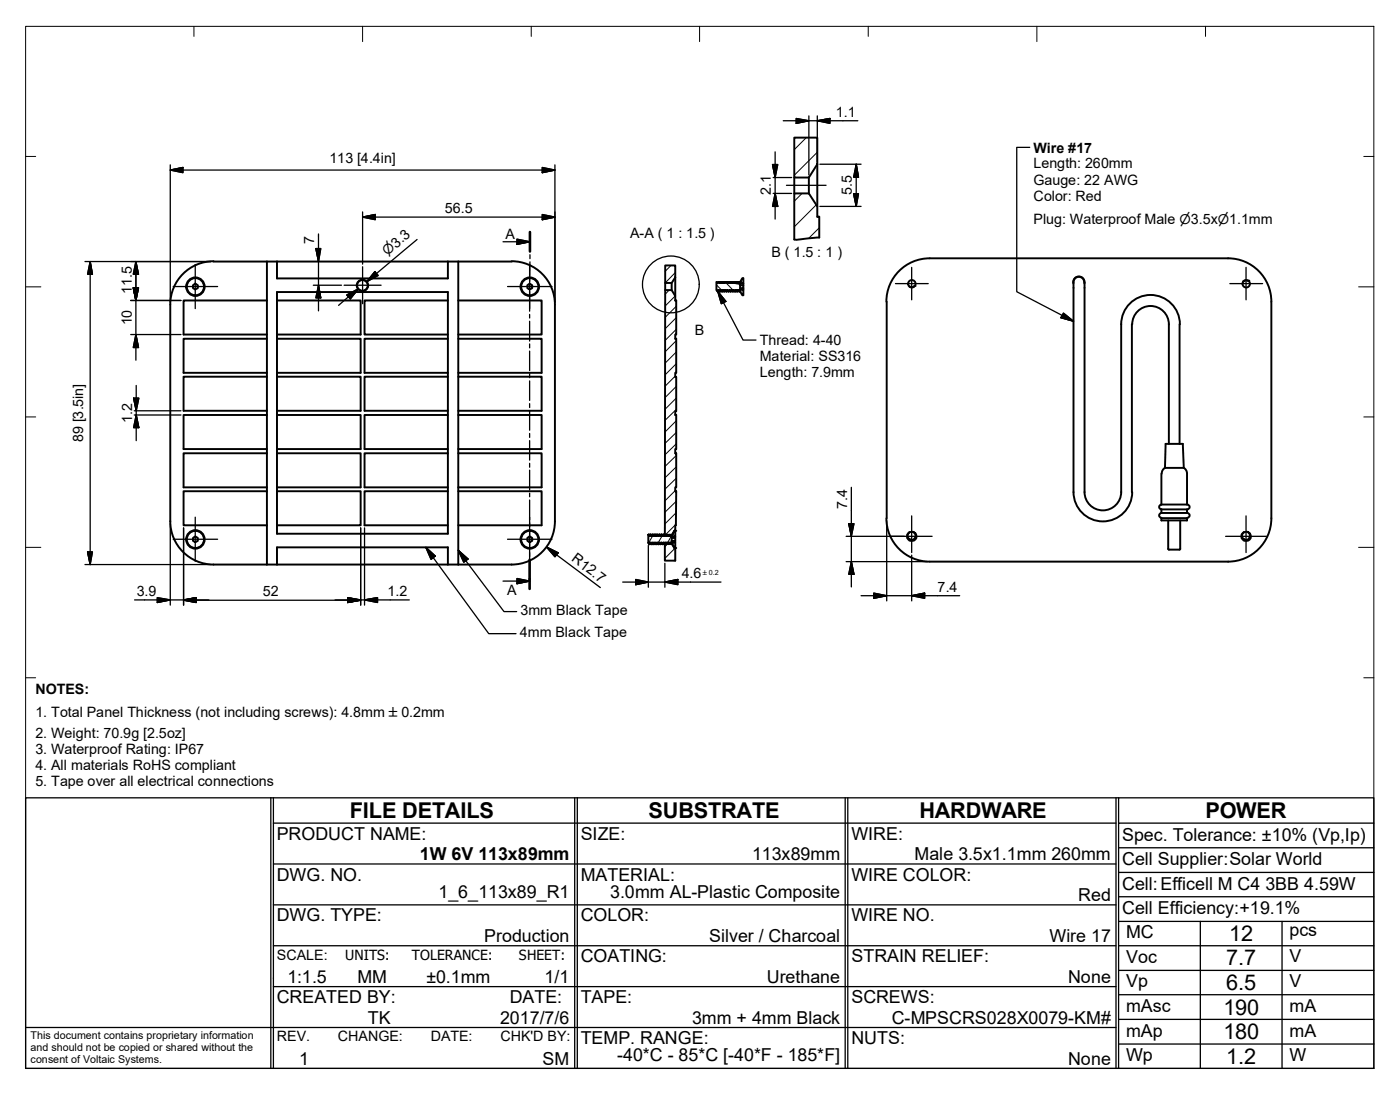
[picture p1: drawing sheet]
<svg xmlns="http://www.w3.org/2000/svg" width="274mm" height="214mm" viewBox="0 0 274 214" stroke-linecap="round" stroke-linejoin="round" font-family="sans-serif">
<!-- layer: Visible (ISO) -->
<g fill="none" stroke="#000" stroke-width=".38">
<path d="M155.5 26.9h4.5v5.2l-1.6 2.6h-2.9zM155.5 34.7v3.2M158.4 34.7v3.2M160 32.1v8.3M37.8 55.8l.4-.3 .5 .3v.6l-.5 .3-.4-.3zM41.8 51.2h58.4M41.8 51.1a8.5 8.5 0 0 0-8.5 8.5v42.5M52.3 58.8h-16.4v6.7h16.4M52.3 51.2v59.3M54.2 58.8h16.4v6.7h-16.4M54.2 51.2v3.3h33.5v-3.3M54.2 57.2h33.5v47.3h-33.5z"/>
<path d="M69.9 55.8v.3M72.1 55.8v.3M87.7 58.8h-16.3v6.7h16.3M89.7 58.8h16.3v6.7h-16.3M89.7 51.2v59.3M100.2 51.1a8.5 8.5 0 0 1 8.4 8.5v42.5M103.3 55.8l.4-.3 .5 .3v.6l-.5 .3-.4-.3zM130.2 52h2v2.3l-.7 1.1h-1.3zM130.2 55.4v1.4M131.5 55.4v1.4M132.2 58.8v-.9l-.7-1.1h-1.3v48.1h1.2M132.2 58.8h.2v6.7h-.2v.8h.2v6.7h-.2v.8h.2v6.7h-.2v.7h.2v6.7h-.2v.8h.2v6.7h-.2v.8h.2l-.1 6.6h-.1v1"/>
<path d="M132.2 58.8h.2M132.2 54.3v3.6M140.5 55.4l-.2-.2v1.6l.2 .2 .2-.2 .3 .2 .2-.2 .2 .2M140.7 55.2l-.2 .2M140.7 55.2l.2 .2 .2-.2 .2 .2 .2-.2 .3 .2M141.5 56.8l-.1 .2M141.5 56.8l.2 .2 .2-.2 .3 .2 .2-.2 .2 .2M142 55.2l-.2 .2M142 55.2l.2 .2 .2-.2 .2 .2 .3-.2 .2 .2M142.8 56.8l-.2 .2M142.8 56.8l.2 .2 .2-.2 .2 .2 .3-.2 .2 .2M143.3 55.2l-.2 .2"/>
<path d="M143.3 55.2l.1 .2 .2-.2 .4 .2 .1-.2M144.1 55.2l.2 .2M144.1 55.2l-.1 .2M144.1 56.8l-.2 .2M144.5 55.2l.2 .2 .2-.2M144.5 55.2l-.2 .2M144.9 55.2l.5-.8h.1v1.1h-.6v1.2h.6v1.1h-.1l-.5-.8v-.2l-.1 .2-.2-.2-.3 .2-.2-.2M144.9 55.8h.6v.6h-.6M144.9 55.2l-.1 .2M145.5 55.5v.3M145.5 56.4v.3M160 42.4h.4"/>
<path d="M160.4 46.5v-4.1h-.4v-2l-1.6-2.5h-2.9v9M173.6 59.1v42.3M179.1 56a.76 .76 0 0 1-1 .1M210.2 55.5a1.11 1.11 0 0 1 1-1.4 1.11 1.11 0 0 1 1.1 1.4M210.2 55.2a1.05 1.05 0 0 1 1-1 1.05 1.05 0 0 1 1.1 1M210.2 55.3v41a5.7 5.7 0 0 0 5.7 5.8 5.7 5.7 0 0 0 5.8-5.8M212.3 55.3v41a3.6 3.6 0 0 0 3.6 3.6 3.6 3.6 0 0 0 3.6-3.6v-32.8M240.4 50.6a8.5 8.5 0 0 1 8.5 8.4M240.5 50.6h-58.5a8.5 8.5 0 0 0-8.5 8.4M243.4 55.1h.1M244.4 55a.67 .67 0 0 0-.9 .1M248.9 59.1v42.3"/>
<path d="M52.3 73.7h-16.4v6.7h16.4M52.3 66.3h-16.4v6.7h16.4M54.2 73.7h16.4v6.7h-16.4M54.2 66.3h16.4v6.7h-16.4M87.7 73.7h-16.3v6.7h16.3M87.7 66.3h-16.3v6.7h16.3M89.7 73.7h16.3v6.7h-16.3M89.7 66.3h16.3v6.7h-16.3M132.2 73.8h.2M132.2 66.3h.2M219.5 63.5a5.7 5.7 0 0 1 5.8-5.8 5.7 5.7 0 0 1 5.7 5.8M221.6 63.5v32.8"/>
<path d="M221.7 63.5a3.6 3.6 0 0 1 3.6-3.6 3.6 3.6 0 0 1 3.6 3.6M228.9 63.5v23.4M230.9 63.5v23.4M52.3 96.2h-16.4v6.6h16.4M52.3 88.7h-16.4v6.7h16.4M52.3 81.2h-16.4v6.7h16.4M54.2 96.2h16.4v6.6h-16.4M54.2 88.7h16.4v6.7h-16.4M54.2 81.2h16.4v6.7h-16.4M87.7 96.2h-16.3v6.6h16.3M87.7 88.7h-16.3v6.7h16.3M87.7 81.2h-16.3v6.7h16.3"/>
<path d="M89.7 96.2h16.3v6.6h-16.3M89.7 88.7h16.3v6.7h-16.3M89.7 81.2h16.3v6.7h-16.3M132.2 88.7h.2M132.2 96.2h.2M132.2 81.2h.2M227.4 99.7h5v.7h-5M227.4 92.7v6.1M227.4 99.7v.7M227.4 98.8a.48 .48 0 0 0-.5 .4 .48 .48 0 0 0 .5 .5M228.1 91.6h3.7M228.1 91.6l.1-4.7h3.4l.2 4.7"/>
<path d="M228.1 91.6a1.3 1.3 0 0 0-.6 1.1M231.8 91.6a1.3 1.3 0 0 1 .6 1.1v6.1h-5M232.4 98.8a.48 .48 0 0 1 .5 .4 .48 .48 0 0 1-.5 .5M33.3 102a8.5 8.5 0 0 0 8.5 8.5h58.4M37.8 105.3l.4-.3 .5 .3v.6l-.5 .2-.4-.2zM54.2 110.5v-3.4h33.5v3.4M103.3 105.3l.4-.3 .5 .3v.6l-.5 .2-.4-.2zM108.6 102a8.5 8.5 0 0 1-8.4 8.5M126.9 106.2h.1M127 106.2l.1 .3 .2-.3 .3 .3M127.8 106.2l-.2 .3M127.8 106.2l.2 .3 .1-.3 .3 .3 .3-.3 .1 .3"/>
<path d="M128.2 104.7l-.1 .2-.3-.2-.2 .2-.2-.2-.3 .2-.2-.2 .1 1.5M128.2 104.7l.2 .2 .2-.2 .2 .2 .2-.2 .3 .2 .2-.2M128.2 104.7h.1M128.2 104.7l-.2 .2M129 106.2l-.2 .3M129 106.2l.2 .3 .2-.3 .3 .3 .3-.3 .1 .3M129.5 104.7l.2 .2 .2-.2 .3 .2M129.5 104.7h.1M129.5 104.7l-.2 .2M130.2 106.4l-.1 .1M130.2 104.8v.1M130.7 104.7l-.1 .2-.3-.2-.1 .2"/>
<path d="M130.7 104.7l.2 .2 .2-.2 .3 .2M130.7 104.7h.1M131.4 104.9l.6-1h.2v1.1h-.7v1.1h.7v1.2h-.2l-.4-.8v-.3M131.5 105.3h.7M131.5 105.9h.7M131.6 106.2l-.2 .3-.1-.3-.3 .3-.2-.3-.2 .3-.3-.3-.2 .3M131.6 106.2l-.1 .1M132.1 107.3h.1v2.4h-2v-3.5h1.2l.8 1.2M132.2 103.8l-.8 1.1M132.2 105v1.1M132.2 103.8l-.1 .1M173.5 101.5a8.5 8.5 0 0 0 8.5 8.4h58.5"/>
<path d="M178.8 104.1a.91 .91 0 0 0-1.2 .8 .91 .91 0 0 0 1 1 .91 .91 0 0 0 .8-1.2l-.1-.3-.5-.3a.82 .82 0 0 1 .4 1.2 .82 .82 0 0 1-1.3 .1 .82 .82 0 0 1 .2-1.2M227.4 101.4h5v.5h-5zM227.4 100.4a.48 .48 0 0 0-.5 .5 .48 .48 0 0 0 .5 .5M228.7 101.9v5.5l.2 .2M231.1 101.9v5.5l-.2 .2h-2M232.4 100.4a.48 .48 0 0 1 .5 .5 .48 .48 0 0 1-.5 .5M243.5 104.2l-.4 .7 .2 .4 .3 .3M244.2 104.1a.91 .91 0 0 0-1.1 .8 .91 .91 0 0 0 1 1 .91 .91 0 0 0 .8-1.2l-.2-.3-.5-.3a.79 .79 0 0 1 .5 1.1 .79 .79 0 0 1-1.1 .4M248.9 101.5a8.5 8.5 0 0 1-8.5 8.4"/>
<circle cx="38.3" cy="56.1" r="1.68"/>
<circle cx="38.3" cy="56.1" r="1.81"/>
<circle cx="71" cy="55.9" r="1.05"/>
<circle cx="71" cy="55.9" r="1.11"/>
<circle cx="103.7" cy="56.1" r="1.68"/>
<circle cx="103.7" cy="56.1" r="1.81"/>
<circle cx="178.5" cy="55.5" r=".73"/>
<circle cx="244" cy="55.5" r=".73"/>
<circle cx="38.3" cy="105.6" r="1.68"/>
<circle cx="38.3" cy="105.6" r="1.81"/>
<circle cx="103.7" cy="105.6" r="1.68"/>
<circle cx="103.7" cy="105.6" r="1.81"/>
</g>
<g fill="#000">
<circle cx="140.5" cy="57" r=".19"/>
<circle cx="140.7" cy="55.2" r=".19"/>
<circle cx="141" cy="57" r=".19"/>
<circle cx="141" cy="55.4" r=".19"/>
<circle cx="141.1" cy="55.2" r=".19"/>
<circle cx="141.4" cy="57" r=".19"/>
<circle cx="141.4" cy="55.4" r=".19"/>
<circle cx="141.5" cy="55.2" r=".19"/>
<circle cx="141.8" cy="57" r=".19"/>
<circle cx="142" cy="55.2" r=".19"/>
<circle cx="142.2" cy="57" r=".19"/>
<circle cx="142.4" cy="55.2" r=".19"/>
<circle cx="142.6" cy="57" r=".19"/>
<circle cx="142.7" cy="55.4" r=".19"/>
<circle cx="142.8" cy="55.2" r=".19"/>
<circle cx="143.1" cy="57" r=".19"/>
<circle cx="143.1" cy="55.4" r=".19"/>
<circle cx="143.3" cy="55.2" r=".19"/>
<circle cx="143.5" cy="57" r=".19"/>
<circle cx="143.6" cy="55.2" r=".19"/>
<circle cx="143.9" cy="57" r=".19"/>
<circle cx="144" cy="55.4" r=".19"/>
<circle cx="144.1" cy="55.2" r=".19"/>
<circle cx="144.3" cy="57" r=".19"/>
<circle cx="144.3" cy="55.4" r=".19"/>
<circle cx="144.5" cy="55.2" r=".19"/>
<circle cx="144.8" cy="57" r=".19"/>
<circle cx="144.9" cy="55.2" r=".19"/>
<circle cx="179.1" cy="56" r=".19"/>
<circle cx="244.4" cy="54.9" r=".19"/>
<circle cx="126.9" cy="106.2" r=".19"/>
<circle cx="126.9" cy="104.7" r=".19"/>
<circle cx="127.1" cy="104.9" r=".19"/>
<circle cx="127.1" cy="106.5" r=".19"/>
<circle cx="127.2" cy="104.9" r=".19"/>
<circle cx="127.2" cy="106.5" r=".19"/>
<circle cx="127.3" cy="106.2" r=".19"/>
<circle cx="127.3" cy="104.7" r=".19"/>
<circle cx="127.4" cy="104.7" r=".19"/>
<circle cx="127.4" cy="106.2" r=".19"/>
<circle cx="127.6" cy="106.5" r=".19"/>
<circle cx="127.6" cy="104.9" r=".19"/>
<circle cx="127.8" cy="104.7" r=".19"/>
<circle cx="127.8" cy="106.2" r=".19"/>
<circle cx="128" cy="106.5" r=".19"/>
<circle cx="128.1" cy="104.9" r=".19"/>
<circle cx="128.1" cy="106.2" r=".19"/>
<circle cx="128.2" cy="104.7" r=".19"/>
<circle cx="128.3" cy="106.2" r=".19"/>
<circle cx="128.4" cy="104.9" r=".19"/>
<circle cx="128.4" cy="106.5" r=".19"/>
<circle cx="128.5" cy="106.5" r=".19"/>
<circle cx="128.5" cy="104.9" r=".19"/>
<circle cx="128.6" cy="104.7" r=".19"/>
<circle cx="128.6" cy="106.2" r=".19"/>
<circle cx="128.7" cy="104.7" r=".19"/>
<circle cx="128.7" cy="106.2" r=".19"/>
<circle cx="128.8" cy="106.5" r=".19"/>
<circle cx="128.9" cy="104.9" r=".19"/>
<circle cx="129" cy="104.7" r=".19"/>
<circle cx="129" cy="106.2" r=".19"/>
<circle cx="129.1" cy="104.7" r=".19"/>
<circle cx="129.1" cy="106.2" r=".19"/>
<circle cx="129.2" cy="106.5" r=".19"/>
<circle cx="129.3" cy="106.5" r=".19"/>
<circle cx="129.3" cy="104.9" r=".19"/>
<circle cx="129.4" cy="106.2" r=".19"/>
<circle cx="129.5" cy="104.7" r=".19"/>
<circle cx="129.5" cy="106.2" r=".19"/>
<circle cx="129.7" cy="104.9" r=".19"/>
<circle cx="129.7" cy="106.5" r=".19"/>
<circle cx="129.9" cy="106.2" r=".19"/>
<circle cx="129.9" cy="104.7" r=".19"/>
<circle cx="130" cy="106.2" r=".19"/>
<circle cx="130" cy="104.9" r=".19"/>
<circle cx="130.1" cy="106.5" r=".19"/>
<circle cx="130.2" cy="104.9" r=".19"/>
<circle cx="130.3" cy="106.2" r=".19"/>
<circle cx="130.4" cy="106.2" r=".19"/>
<circle cx="130.6" cy="104.9" r=".19"/>
<circle cx="130.7" cy="106.2" r=".19"/>
<circle cx="130.8" cy="106.2" r=".19"/>
<circle cx="130.9" cy="104.9" r=".19"/>
<circle cx="131" cy="104.9" r=".19"/>
<circle cx="131.1" cy="106.2" r=".19"/>
<circle cx="131.3" cy="106.2" r=".19"/>
<circle cx="131.3" cy="104.9" r=".19"/>
<circle cx="131.4" cy="106.5" r=".19"/>
<circle cx="131.4" cy="104.9" r=".19"/>
<circle cx="131.6" cy="104.7" r=".19"/>
<circle cx="131.6" cy="106.2" r=".19"/>
<circle cx="132.2" cy="103.9" r=".19"/>
<circle cx="132.2" cy="107.3" r=".19"/>
</g>
<!-- layer: Break Line (ISO) -->
<path d="M160.4 46.5l-4.9 .4" fill="none" stroke="#000" stroke-width=".38"/>
<!-- layer: Section Line (ISO) -->
<g fill="none" stroke="#000" stroke-width=".25">
<path d="M98.5 47.3h5.3M101.2 46.8l2.6 .5-2.6 .5zM103.7 55.7v.8M103.7 57v3.9M103.8 45.4v3.8M103.8 49.9v.7M103.8 51.3l-.1 3.8M103.7 61.5v.7M103.7 62.9v3.9M103.7 67.3v.8M103.7 68.7v3.8M103.7 73.2v.7"/>
<path d="M103.7 74.6v3.8M103.7 79v.8M103.7 80.4v3.8M103.7 84.9v.7M103.7 86.2v3.9M103.7 90.7v.8M103.7 92v3.9M103.7 96.5v.7M103.7 97.9v3.8M98.5 113.7h5.2M101.2 113.2l2.5 .5-2.5 .6zM103.7 102.3v.8"/>
<path d="M103.7 103.7v3.8M103.7 108.2v.7M103.7 109.6v5.7"/>
</g>
<path d="M103.8 45.4v3.8M103.7 109.6v5.7" fill="none" stroke="#000" stroke-width=".51"/>
<path d="M101.2 47.8l2.6-.5zM101.2 46.8l2.6 .5-2.6 .5zM101.2 114.3l2.5-.6zM101.2 113.2l2.5 .5-2.5 .6z" fill="#000" stroke="#000" stroke-width=".25"/>
<!-- layer: Detail Boundary (ISO) -->
<circle cx="131.3" cy="55.7" r="5.6" fill="none" stroke="#000" stroke-width=".25"/>
<!-- layer: Border (ISO) -->
<g fill="none" stroke="#000" stroke-width=".2">
<path d="M5 5.2h264v203.9h-264zM38 5.2v1.9M71 5.2v2.9M104 5.2v1.9M137 5.2v2.9M170 5.2v1.9M203 5.2v2.9M236 5.2v1.9M5 30.6h2M267 30.6h2M5 56.1h3M266 56.1h3"/>
<path d="M5 81.6h2M267 81.6h2M5 107.1h3M266 107.1h3M5 132.7h2M267 132.7h2"/>
</g>
<!-- layer: Title (ISO) -->
<g fill="none" stroke="#000" stroke-width=".25">
<path d="M53 156.2h-48v52.9h214M53 156.2v52.9M53 156.2h60M53.5 156.2v52.9M112.5 156.2v52.9M113 156.2h106M113 156.2v52.9M165.5 156.2v52.9M166 156.2v52.9M218.5 156.2v52.9M53.5 161.1h165M53.5 177.1h165"/>
<path d="M53.5 169.1h165M219 161.1v-4.9h50v4.9M219 161.1h50v48h-50zM219 175.5h50M219 170.8h50M219 165.9h50M53.5 193.1h165M53.5 185.1h165M219 185.1h50M219 199.5h50M219 194.7h50M219 189.9h50"/>
<path d="M219 180.4h50M235 180.4v28.7M251 180.4v28.7M5 201.1h213.5M219 204.4h50"/>
</g>
<!-- layer: Hatch (ISO) -->
<g fill="none" stroke="#000" stroke-width=".2">
<path d="M157 37.9l-1.5 1.5M157.9 26.9l-2.4 2.4M160 29.8l-4.5 4.5M131 56.8l-.8 .8M131.4 52l-1.2 1.1M132.2 53.4l-2 2M132.2 57.9l-2 2M132.4 60l-2.2 2.1M140.3 55.8l1.1 1.1M141.9 55.2l.2 .1M142.2 55.4l1.4 1.4M144.4 55.4l.5 .5"/>
<path d="M159.8 40.1l-4.3 4.3M160.4 44.6l-2 2M132.2 73.6l-2 2M132.4 77.9l-2.2 2.2M132.4 75.6l-2.2 2.2M132.4 71.2l-2.2 2.2M132.4 68.9l-2.2 2.2M132.4 66.7l-2.2 2.1M132.4 64.5l-2.2 2.1M132.4 62.2l-2.2 2.1M132.2 96l-2 2.1M132.4 98.1l-2.2 2.2"/>
<path d="M132.4 93.6l-2.2 2.2M132.4 91.4l-2.2 2.1M132.4 89.2l-2.2 2.1M132.4 86.9l-2.2 2.1M132.4 84.7l-2.2 2.1M132.4 82.4l-2.2 2.2M132.4 80.2l-2.2 2.1M127.9 104.7l-.9 1.5M129.7 104.9l-.9 1.5M130.9 106.2l-.7 .8M132 103.9l-1.4 2.6M132.1 107.3l-1.9 2"/>
<path d="M132.2 109.6l-.2 .1M132.2 106.8l-.2 .4M132.3 102.6l-2.1 2.2M132.4 100.3l-2.2 2.3"/>
</g>
<!-- layer: Dimension (ISO) -->
<g fill="none" stroke="#000" stroke-width=".25">
<path d="M33.3 33.3l2.5-.5v1zM33.3 33.3h75.3M33.3 32.3v26.8M106.2 32.8l2.4 .5-2.4 .5zM108.6 32.3v26.8M151.3 32.2h1l-.5 2.5zM151.4 37.9h3.6M151.4 34.7h3.6M151.8 37.9l.5 2.5h-1zM151.8 29.7v13.2M153.4 23.6h14.6M155.9 23.2l2.5 .4-2.5 .5z"/>
<path d="M158.4 22.7v11.5M160 23.6l2.5-.4v.9zM160 22.7v9M160.5 32.1h8.1M167.1 37.9h1l-.5 2.5zM167.6 32.1l.5 2.6h-1zM167.6 32.1v8.3M16.6 51.2h24.7M17.7 51.2l.4 2.5h-1zM17.7 51.2v59.3M25.6 58.8h9.8M26.1 56.3h1l-.5 2.5z"/>
<path d="M26.2 56.3h.9l-.5 2.5-.4-2M26.6 51.2l.5 2.5h-1zM26.6 51.2v19.3M61.3 55.8h5.6M61.8 48.7h1l-.4 2.5zM62.4 55.8l.4 2.5h-1zM62.4 45.8v15M67.9 57.7l2.3-1.2-1.6 2zM70.2 56.5l-3.9 3.3M71 42.5l2.5-.5v1zM71 42.5h37.6M71 41.5v10.2"/>
<path d="M73.4 53.2l.6 .7-2.2 1.2zM81.7 46.9l-9.9 8.2 1.9-1.6M106.2 42l2.4 .5-2.4 .5zM160.5 40.4h8.1M25.6 65.5h9.8M26.2 77.9h1l-.5 2.5zM26.6 65.5l.5 2.5h-1zM26.7 75.5v10.7M26.3 80.4h9.1M26.3 81.2h9.1M26.7 81.2l.5 2.5h-1zM166.7 95.4v19.5"/>
<path d="M16.6 110.5h24.7M17.1 108h1l-.4 2.5zM26.4 117.4h14.5M30.8 117l2.5 .4-2.5 .5zM33.3 102.5v15.9M35.9 117.4l2.5-.4v.9zM35.9 103.3v2.2M35.9 105.7v12.7M35.9 117.5h34.7M65.6 117.4h14.5M68.1 117l2.5 .5-2.5 .4zM70.6 103.3v15.1"/>
<path d="M71.4 117.4l2.5-.4v.9zM71.4 103.3v15.1M107 107.1l2.3 1.1-.7 .8zM107 107.1l10.5 7.9M121.9 113.9h19.3M124.5 113.4l2.4 .5-2.4 .5zM126.9 106.8v8.1M130.2 113.9l2.5-.5v1zM130.2 110.3v4.6M165.7 109.9h15.8M165.7 105h11.3M166.2 102.5h1l-.5 2.5z"/>
<path d="M166.7 109.9l.5 2.5h-1zM168.6 116.6h19.3M171.1 116.1l2.5 .5-2.5 .5zM173.6 101.9v15.7M178.5 116.6l2.5-.5v1zM178.5 108.7v8.9"/>
</g>
<g fill="#000" stroke="#000" stroke-width=".25">
<path d="M33.3 33.3l2.5-.5zM33.3 33.3l2.5-.5v1zM106.2 33.8l2.4-.5zM106.2 32.8l2.4 .5-2.4 .5zM151.3 32.2l.5 2.5zM151.3 32.2h1l-.5 2.5zM155.9 24.1l2.5-.5zM155.9 23.2l2.5 .4-2.5 .5zM160 23.6l2.5-.4zM160 23.6l2.5-.4v.9zM167.1 37.9l.5 2.5zM167.1 37.9h1l-.5 2.5z"/>
<path d="M167.6 32.1l.5 2.6zM167.6 32.1l.5 2.6h-1zM17.7 51.2l.4 2.5zM17.7 51.2l.4 2.5h-1zM26.1 56.3l.5 2.5zM26.1 56.3h1l-.5 2.5zM26.6 51.2l.5 2.5zM26.6 51.2l.5 2.5h-1zM61.8 48.7l.6 2.5zM61.8 48.7h1l-.4 2.5zM62.4 55.8l.4 2.5zM62.4 55.8l.4 2.5h-1z"/>
<path d="M70.2 56.5l-1.6 2zM67.9 57.7l2.3-1.2-1.6 2zM73.4 53.2l-1.6 1.9zM73.4 53.2l.6 .7-2.2 1.2zM71 42.5l2.5-.5zM71 42.5l2.5-.5v1zM106.2 43l2.4-.5zM106.2 42l2.4 .5-2.4 .5zM151.8 37.9l.5 2.5zM151.8 37.9l.5 2.5h-1zM26.2 77.9l.5 2.5zM26.2 77.9h1l-.5 2.5z"/>
<path d="M26.6 65.5l.5 2.5zM26.6 65.5l.5 2.5h-1zM26.7 81.2l.5 2.5zM26.7 81.2l.5 2.5h-1zM17.1 108l.6 2.5zM17.1 108h1l-.4 2.5zM30.8 117.9l2.5-.5zM30.8 117l2.5 .4-2.5 .5zM35.9 117.4l2.5-.4zM35.9 117.4l2.5-.4v.9zM35.9 117.5l2.5-.5zM35.9 117.5l2.5-.5v.9z"/>
<path d="M68.1 117.9l2.5-.4zM68.1 117l2.5 .5-2.5 .4zM68.1 117.9l2.5-.5zM68.1 117l2.5 .4-2.5 .5zM71.4 117.4l2.5-.4zM71.4 117.4l2.5-.4v.9zM107 107.1l2.3 1.1zM107 107.1l2.3 1.1-.7 .8zM124.5 114.4l2.4-.5zM124.5 113.4l2.4 .5-2.4 .5zM130.2 113.9l2.5-.5zM130.2 113.9l2.5-.5v1z"/>
<path d="M166.2 102.5l.5 2.5zM166.2 102.5h1l-.5 2.5zM166.7 109.9l.5 2.5zM166.7 109.9l.5 2.5h-1zM171.1 117.1l2.5-.5zM171.1 116.1l2.5 .5-2.5 .5zM178.5 116.6l2.5-.5zM178.5 116.6l2.5-.5v1z"/>
</g>
<!-- layer: Center Mark (ISO) -->
<g fill="none" stroke="#000" stroke-width=".25">
<path d="M33.9 56.1h8.7M38.2 51.8v8.6M67.4 55.8h7.2M71 52.2v7.3M99.4 56.1h8.7M103.7 51.8v8.6M175.3 55.5h6.4M178.5 52.3v6.4M240.8 55.5h6.4M244 52.3v6.4M33.9 105.6h8.7M38.2 101.2v8.7"/>
<path d="M99.4 105.6h8.7M103.7 101.2v8.7M174.5 105h8M178.5 101v7.2M240 105h8M244 101v7.2"/>
</g>
<!-- layer: Symbol (ISO) -->
<path d="M201.6 28.8h-2.5v28.3l11.1 5.8M140.5 57l1.6 2-.9 .5zM140.5 57l5 9.6h2.5M208.2 61.3l2 1.6-2.5-.7zM83.4 107.1l1.8 1.8-.8 .6zM83.4 107.1l12.3 16.9h5.3M89.7 107.7l1.9 1.7-.8 .7zM89.7 107.7l9 12h2.5" fill="none" stroke="#000" stroke-width=".25"/>
<path d="M140.5 57l1.6 2zM140.5 57l1.6 2-.9 .5zM207.7 62.2l2.5 .7zM208.2 61.3l2 1.6-2.5-.7zM83.4 107.1l1.8 1.8zM83.4 107.1l1.8 1.8-.8 .6zM89.7 107.7l1.9 1.7zM89.7 107.7l1.9 1.7-.8 .7z" fill="#000" stroke="#000" stroke-width=".25"/>
<!-- layer: Centerline (ISO) -->
<path d="M154 36.3h7.7" fill="none" stroke="#000" stroke-width=".25"/>
<g font-size="4.3">
<text x="68.5" y="160.2">FILE DETAILS</text>
<text x="127" y="160.2">SUBSTRATE</text>
<text x="180" y="160.2">HARDWARE</text>
<text x="236" y="160.2">POWER</text>
<text x="240.7" y="184.2">12</text>
<text x="240.1" y="188.9">7.7</text>
<text x="240.1" y="193.8">6.5</text>
<text x="239.5" y="198.6">190</text>
<text x="239.5" y="203.3">180</text>
<text x="240.1" y="208.2">1.2</text>
</g>
<g font-size="3.5">
<text x="54.2" y="164.4">PRODUCT NAME:</text>
<text x="113.7" y="164.4">SIZE:</text>
<text x="166.7" y="164.4">WIRE:</text>
<text x="219.7" y="164.6">Spec. Tolerance: ±10% (Vp,Ip)</text>
<text x="54.2" y="172.4">DWG. NO.</text>
<text x="82.2" y="168.4">1W 6V 113x89mm</text>
<text x="113.7" y="172.4">MATERIAL:</text>
<text x="147.3" y="168.4">113x89mm</text>
<text x="166.7" y="172.4">WIRE COLOR:</text>
<text x="179.1" y="168.4">Male 3.5x1.1mm 260mm</text>
<text x="219.7" y="169.4">Cell Supplier:Solar World</text>
<text x="85.9" y="175.7">1_6_113x89_R1</text>
<text x="119.4" y="175.7">3.0mm AL-Plastic Composite</text>
<text x="211.1" y="176.4">Red</text>
<text x="219.7" y="174.2">Cell:Efficell M C4</text>
<text x="219.7" y="179">Cell Efficiency:+19.1%</text>
<text x="247.8" y="174.2">3BB 4.59W</text>
<text x="54.2" y="180.4">DWG. TYPE:</text>
<text x="94.8" y="184.4">Production</text>
<text x="113.7" y="180.4">COLOR:</text>
<text x="138.9" y="184.4">Silver / Charcoal</text>
<text x="166.7" y="180.4">WIRE NO.</text>
<text x="205.5" y="184.4">Wire 17</text>
<text x="220.5" y="183.7">MC</text>
<text x="252.5" y="183.2">pcs</text>
<text x="113.7" y="188.4">COATING:</text>
<text x="166.7" y="188.4">STRAIN RELIEF:</text>
<text x="220.5" y="188.4">Voc</text>
<text x="252.5" y="188.4">V</text>
<text x="54.2" y="196.4">CREATED BY:</text>
<text x="56.3" y="192.4">1:1.5</text>
<text x="70" y="192.4">MM</text>
<text x="83.5" y="192.4">±0.1mm</text>
<text x="99.8" y="196.4">DATE:</text>
<text x="106.6" y="192.4">1/1</text>
<text x="113.7" y="196.4">TAPE:</text>
<text x="150.1" y="192.4">Urethane</text>
<text x="166.7" y="196.4">SCREWS:</text>
<text x="209.2" y="192.4">None</text>
<text x="220.5" y="193.2">Vp</text>
<text x="252.5" y="193.1">V</text>
<text x="72" y="200.4">TK</text>
<text x="97.9" y="200.4">2017/7/6</text>
<text x="135.5" y="200.4">3mm + 4mm Black</text>
<text x="174.6" y="200.4">C-MPSCRS028X0079-KM#</text>
<text x="220.5" y="198.1">mAsc</text>
<text x="220.5" y="203">mAp</text>
<text x="252.5" y="198.1">mA</text>
<text x="252.5" y="203">mA</text>
<text x="58.5" y="208.4">1</text>
<text x="106.2" y="208.4">SM</text>
<text x="113.7" y="204.4">TEMP. RANGE:</text>
<text x="120.8" y="207.7">-40*C - 85*C [-40*F - 185*F]</text>
<text x="166.7" y="204.4">NUTS:</text>
<text x="209.2" y="208.4">None</text>
<text x="220.5" y="207.7">Wp</text>
<text x="252.5" y="207.7">W</text>
</g>
<g font-size="2.8">
<text x="163.6" y="22.9">1.1</text>
<text x="202.4" y="29.9">Wire #17</text>
<text x="64.5" y="32">113 [4.4in]</text>
<text x="202.4" y="33">Length: 260mm</text>
<text x="87.1" y="41.7">56.5</text>
<text x="150.9" y="38.2" transform="rotate(-90 150.9 38.2)">2.1</text>
<text x="166.8" y="38.2" transform="rotate(-90 166.8 38.2)">5.5</text>
<text x="202.4" y="36.1">Gauge: 22 AWG</text>
<text x="202.4" y="39.3">Color: Red</text>
<text x="61.5" y="47.8" transform="rotate(-90 61.5 47.8)">7</text>
<text x="99" y="46.7">A</text>
<text x="123.4" y="46.5">A-A ( 1 : 1.5 )</text>
<text x="202.4" y="43.9">Plug: Waterproof Male ⌀3.5x⌀1.1mm</text>
<text x="151.1" y="50.3">B ( 1.5 : 1 )</text>
<text x="25.8" y="57.5" transform="rotate(-90 25.8 57.5)">11.5</text>
<text x="25.8" y="63.7" transform="rotate(-90 25.8 63.7)">10</text>
<text x="136" y="65.5">B</text>
<text x="148.8" y="67.5">Thread: 4-40</text>
<text x="148.8" y="70.7">Material: SS316</text>
<text x="148.8" y="73.8">Length: 7.9mm</text>
<text x="25.8" y="82.8" transform="rotate(-90 25.8 82.8)">1.2</text>
<text x="16.3" y="86.6" transform="rotate(-90 16.3 86.6)">89 [3.5in]</text>
<text x="165.9" y="99.7" transform="rotate(-90 165.9 99.7)">7.4</text>
<text x="111.8" y="109.7" transform="rotate(37 111.8 109.7)">R12.7</text>
<text x="133.5" y="113.1">4.6</text>
<text x="26.8" y="116.6">3.9</text>
<text x="51.4" y="116.6">52</text>
<text x="75.9" y="116.7">1.2</text>
<text x="99.3" y="116.5">A</text>
<text x="183.6" y="115.8">7.4</text>
<text x="101.8" y="124.7">4mm Black Tape</text>
<text x="101.9" y="120.5">3mm Black Tape</text>
<text x="6.9" y="135.8">NOTES:</text>
<text x="6.9" y="140.4">1. Total Panel Thickness (not including screws): 4.8mm ±0.2mm</text>
<text x="6.9" y="144.4">2. Weight: 70.9g [2.5oz]</text>
<text x="6.9" y="147.5">3. Waterproof Rating: IP67</text>
<text x="6.9" y="150.7">4. All materials RoHS compliant</text>
<text x="6.9" y="153.8">5. Tape over all electrical connections</text>
<text x="54.2" y="187.8">SCALE:</text>
<text x="54.2" y="203.8">REV.</text>
<text x="66.2" y="203.8">CHANGE:</text>
<text x="84.3" y="203.8">DATE:</text>
<text x="98" y="203.8">CHK'D BY:</text>
</g>
<g font-size="2.7">
<text x="67.6" y="187.8">UNITS:</text>
<text x="80.6" y="187.8">TOLERANCE:</text>
<text x="101.6" y="187.8">SHEET:</text>
</g>
<text font-size="2.6" x="75.8" y="50.1" transform="rotate(-40 75.8 50.1)">⌀3.3</text>
<g font-size="2.1">
<text x="6" y="203.3">This document contains proprietary information</text>
<text x="6" y="205.7">and should not be copied or shared without the</text>
<text x="6" y="208.1">consent of Voltaic Systems.</text>
</g>
<text font-size="1.3" x="137.6" y="112.6">±0.2</text>
</svg>
